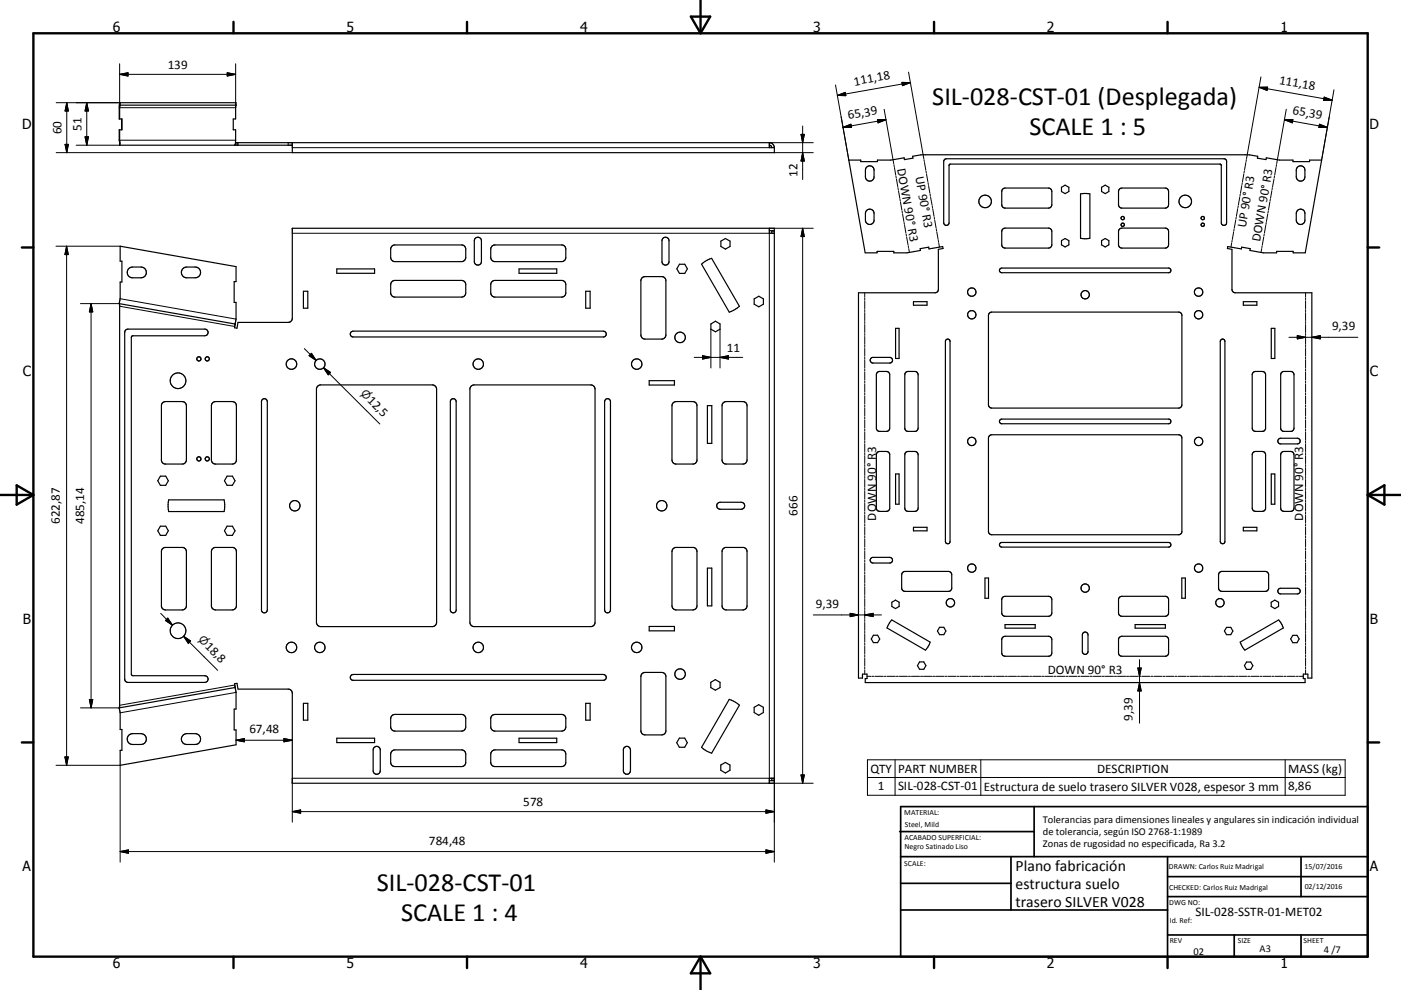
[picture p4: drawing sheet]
<svg xmlns="http://www.w3.org/2000/svg" width="420mm" height="297mm" viewBox="0 0 420 297" stroke-linecap="round" stroke-linejoin="round" font-family="sans-serif">
<g fill="none" stroke="#000" stroke-width=".36">
<path d="M35.9 38.9v3.2M36 31.5l-.1 4.2M36 30.8l-.2 .9-.1 4h.9v3.2h-.9v3.2M36 30.8h34.8v.7M36 31.5h34.8M36 30.8v.7M36.4 35.7v3.2M70.7 31.6l-.1 4.1h-.7v3.2h.7v3.7l-.2 .9M70.8 31.5l-.1 .1M35.7 42.1h.2M35.7 42.1l.2 1.5M35.9 43.6h51.7"/>
<path d="M35.9 42.1v1.2M35.9 43.5v.1M35.9 43.4v.1M70.4 43.5v.1M70.6 42.8h160.1M71.1 42.8v.8M71.4 42.8v.8M87.6 42.8v3h144.6v-1.5M230.7 42.8v1.5h1.5M230.7 43.6l.5 .2 .2 .5M230.7 42.8a1.51 1.51 0 0 1 1.5 1.5M254.5 48h3.6v.5h5v-.5h4l4-.7v.6l2.6-.4-.1-.6 3.8-.5h95.8l3.9 .5-.1 .6 2.5 .4 .1-.6 4 .7h4v.5h5v-.5h3.6l-4.9 27.9h-3.6v-.5h-5v.5h-4l-4-.8 .1-.5-2.5-.5-.1 .6-4.1-.7-.1 .6 1.4 .2v12l.5 .9 23.4 .1v115.6h-1.2v-1.2h-1.4v1.4h.6v1.2h-131.9v-1.2h.5v-1.4h-1.3v1.2h-1.2v-115.6l23.4-.1 .5-.4v-.5v-12l1.4-.2-.1-.6-4.1 .7-.1-.6-2.5 .5 .1 .5-4 .8h-4v-.5h-5v.5h-3.6z"/>
<path d="M259.9 50.1a1.29 1.29 0 0 1 1.4-.2 1.29 1.29 0 0 1 .7 1.2v1.9a1.29 1.29 0 0 1-1.2 1.3 1.29 1.29 0 0 1-1.3-1.3v-2.2zM283.2 47.9l.5-.3 83.5 .1 .3 .2 .2 .5v18.4a.8 .8 0 0 1-.7 .8 .8 .8 0 0 1-.8-.8v-17.2l-.5-.4-80.9 .1-.3 .3v17.2a.8 .8 0 0 1-.8 .8 .8 .8 0 0 1-.8-.8v-18.4zM300.6 56.8l.7-.4h13.3l.7 .8v4.4l-.3 .6-.6 .2h-13.3l-.5-.3-.3-.7v-4zM318.2 56.2l1.1-.6 1.2 .6v1.3l-1.2 .6-1.1-.6zM324 58.2h2.7v13.3l-1.1 .1-1.6-.1zM330.3 56.2l1-.6 1.1 .6v1.3l-1.1 .6-1-.6zM335.6 56.8l.8-.4h13.2l.7 .8v4.4l-.3 .6-.6 .2h-13.3l-.5-.3-.3-.7v-4zM388.9 50.3a1.3 1.3 0 0 1 1.4-.5 1.3 1.3 0 0 1 .9 1.3v1.9a1.3 1.3 0 0 1-1.3 1.3 1.3 1.3 0 0 1-1.3-1.3v-1.9zM117.5 73.8l.9-.3h20a1.21 1.21 0 0 1 1.2 1.2v2.5a1.26 1.26 0 0 1-1.2 1.3h-20a1.3 1.3 0 0 1-1.3-1.3l.1-2.7zM142.4 71.6a1.08 1.08 0 0 1 1.2-.4 1.08 1.08 0 0 1 .7 1v6.3a1.07 1.07 0 0 1-1 1 1.07 1.07 0 0 1-1.1-1v-6.3zM147.5 73.8l.9-.3h20a1.21 1.21 0 0 1 1.2 1.2v2.5a1.26 1.26 0 0 1-1.2 1.3h-20a1.3 1.3 0 0 1-1.3-1.3l.1-2.7zM198.7 71.6a1.06 1.06 0 0 1 1.2-.4 1.06 1.06 0 0 1 .7 1v6.3a1.05 1.05 0 0 1-1.1 1 1.05 1.05 0 0 1-1-1v-6.3z"/>
<path d="M203.7 79.3h1.6l.8 1.4-.8 1.3h-1.6l-.8-1.3zM210.3 79.3l1.8-1.3 1.3-.5 8.3 14.4-1.8 1.2-1.3 .6zM216.1 72.3l1.4-.7 1.4 .7v1.6l-1.4 .8-1.4-.8zM230.7 69.2h1.5v-.7h-144.6v27a1.26 1.26 0 0 1-1.2 1.2h-15l-.3 1.8-.8-.2 .2-1.1M230.7 68.5v1.5h1.5M231.4 70v-.7h.8v164.8h-.8v-.6M259.9 63.1a1.3 1.3 0 0 1 1.4-.2 1.3 1.3 0 0 1 .7 1.1v2a1.29 1.29 0 0 1-1.2 1.3 1.29 1.29 0 0 1-1.3-1.3v-2.2zM300.6 68.8l.7-.4 13.5 .1 .5 .9v4.3l-.3 .5-.6 .2h-13.3l-.5-.4-.3-.6v-4zM318.2 72.2l1.1-.6 1.2 .6v1.3l-1.2 .6-1.1-.6zM330.3 72.2l1-.6 1.1 .6v1.3l-1.1 .6-1-.6zM335.6 68.8l.8-.4 13.4 .1 .6 .9-.1 4.3-.3 .5-.6 .2h-13.3l-.5-.4-.3-.6v-4zM389.1 63.1a1.3 1.3 0 0 1 1.4-.2 1.3 1.3 0 0 1 .7 1.1v2a1.3 1.3 0 0 1-1.3 1.4 1.3 1.3 0 0 1-1.3-1.4l.1-2.2z"/>
<path d="M35.7 91.1l.1 121.1M35.7 91.1l34.8 6.1M35.8 91.1l.2-1.5v-5h.5v-6.2h-.5v-4.5l34.8 6.1v4.5h-.6v6.2h.6v5l-.3 1.5M35.8 91.1h-.1M37.7 98.9l.7-.2h23a1 1 0 0 1 1 1 1 1 0 0 1-1 1h-21.7l-.3 .5v101.2l.5 .3h21.5a1.01 1.01 0 0 1 1 1 1.01 1.01 0 0 1-1 1h-23l-.9-.5-.1-104.5zM38.7 80.5l.8-.4h2.8a1.61 1.61 0 0 1 1.6 1.6 1.61 1.61 0 0 1-1.6 1.6h-2.5a1.62 1.62 0 0 1-1.6-1 1.62 1.62 0 0 1 .5-1.8zM54.9 80.5l.8-.4h2.8a1.61 1.61 0 0 1 1.6 1.6 1.61 1.61 0 0 1-1.6 1.6h-2.5a1.62 1.62 0 0 1-1.5-1 1.62 1.62 0 0 1 .4-1.8zM91 87.4h1.3v5.1h-1.3zM101 80.7h11.3v1.3h-11.3zM105.3 99.6l.6-.3h75a.88 .88 0 0 1 .9 .9 .88 .88 0 0 1-.9 .9h-75a.88 .88 0 0 1-.8-.6 .88 .88 0 0 1 .2-.9zM117.5 84.5l.9-.4h20a1.22 1.22 0 0 1 1.2 1.3v2.5a1.26 1.26 0 0 1-1.2 1.2h-20a1.3 1.3 0 0 1-1.3-1.2l.1-2.8zM147.5 84.5l.9-.4h20a1.22 1.22 0 0 1 1.2 1.3v2.5a1.26 1.26 0 0 1-1.2 1.2h-20a1.3 1.3 0 0 1-1.3-1.2v-2.5z"/>
<path d="M155.6 80.7h11.3v1.3h-11.3zM175.6 87.4h1.3v5.1h-1.3zM192.5 83.3l.9-.3h5a1.23 1.23 0 0 1 1.2 1.2v16.3a1.26 1.26 0 0 1-1.2 1.2h-5a1.26 1.26 0 0 1-1.3-1.2v-16.3zM213.1 97.2l1.4-.8 1.4 .8v1.6l-1.4 .7-1.4-.7zM226.1 89.7l1.4-.8 1.4 .8v1.6l-1.4 .8-1.4-.8zM268.5 98.5h1v9h-1zM273.9 90.5h4v1.1h-4zM296.7 93.9l.6-.3 56.5 .1 .5 .5v.4v27.3l-1 .5-56.4-.1-.6-.9v-26.8zM299.8 80.7l.5-.3h50.1a.7 .7 0 0 1 .6 .7 .7 .7 0 0 1-.6 .7h-50.1a.68 .68 0 0 1-.6-.4 .68 .68 0 0 1 .1-.7zM372.8 90.5h4v1.1h-4zM381.1 98.5h1.1v9h-1.1zM78.6 119.9a.88 .88 0 0 1 1-.2 .88 .88 0 0 1 .5 .8v62.5a.88 .88 0 0 1-.8 .9 .88 .88 0 0 1-.9-.9v-62.5z"/>
<path d="M95.3 115.9l.8-.4h33.5a1.3 1.3 0 0 1 1.3 1.2v70a1.3 1.3 0 0 1-1.3 1.3h-33.5a1.3 1.3 0 0 1-1.2-1.3v-70zM135.3 119.9a.88 .88 0 0 1 .9-.2 .88 .88 0 0 1 .6 .8v62.5a.88 .88 0 0 1-.9 .9 .88 .88 0 0 1-.9-.9v-62.5zM141.3 115.9l.9-.4h34.9a1.3 1.3 0 0 1 1.3 1.2v70a1.3 1.3 0 0 1-1.3 1.3h-34.9a1.3 1.3 0 0 1-1.3-1.3v-70zM181.5 119.9a.88 .88 0 0 1 1-.2 .88 .88 0 0 1 .5 .8v62.5a.88 .88 0 0 1-.9 .9 .88 .88 0 0 1-.8-.9v-62.5zM194.6 114.2h7.6v1.3h-7.6zM261.1 107.5l.6-.3h5a.85 .85 0 0 1 .9 .9 .85 .85 0 0 1-.9 .8h-5a.85 .85 0 0 1-.7-.5 .85 .85 0 0 1 .1-.9zM263.1 111.6l.7-.2 2.2 .1 .4 .1 .3 .6v16.2l-.2 .7-.5 .3h-2.5l-.7-.7-.1-16.3zM271.6 111.6l.7-.2 2.2 .1 .4 .1 .3 .6 .1 16.2-.3 .7-.5 .3h-2.5l-.5-.3-.2-.4v-16.3zM283.7 101.9a.68 .68 0 0 1 .7-.1 .68 .68 0 0 1 .4 .6v60a.7 .7 0 0 1-.7 .7 .7 .7 0 0 1-.7-.7v-60zM366.1 101.9a.68 .68 0 0 1 .7-.1 .68 .68 0 0 1 .4 .6v60a.7 .7 0 0 1-.7 .7 .7 .7 0 0 1-.7-.7v-60zM375.8 111.6l.6-.2 2.3 .1 .4 .1 .3 .6v16.2l-.2 .7-.5 .3h-2.5l-.7-.7-.1-16.3zM384.2 111.8l.5-.3h2.5l.7 .7v16.2l-.2 .7-.5 .3h-2.5l-.5-.3-.2-.4v-16.3z"/>
<path d="M48.7 120.8l.9-.3h5a1.26 1.26 0 0 1 1.3 1.2v16.3a1.26 1.26 0 0 1-1.3 1.2h-5a1.21 1.21 0 0 1-1.2-1.2v-16.3zM63.8 120.8l.8-.3h5a1.22 1.22 0 0 1 1.3 1.2v16.3a1.21 1.21 0 0 1-1.3 1.2h-5a1.26 1.26 0 0 1-1.2-1.2v-16.3zM201.8 120.8l.9-.3h5a1.22 1.22 0 0 1 1.3 1.2v16.3a1.21 1.21 0 0 1-1.3 1.2h-5a1.26 1.26 0 0 1-1.2-1.2v-16.3zM212.1 121.7h1.3v11.3h-1.3zM216.8 120.8l.9-.3h5a1.22 1.22 0 0 1 1.3 1.2v16.3a1.21 1.21 0 0 1-1.3 1.2h-5a1.22 1.22 0 0 1-1.2-1.2v-16.3zM263.1 135.6l.7-.2 2.2 .1 .4 .1 .3 .6v16.2l-.2 .7-.5 .3h-2.5l-.4-.2-.3-.5-.1-16.3zM271.6 135.6l.7-.2 2.2 .1 .4 .1 .3 .6 .1 16.2-.3 .7-.5 .3h-2.5l-.4-.2-.3-.5v-16.3zM296.7 130.6l.6-.2 56.5 .1 .5 .5v.4v28.5l-1 .5-56.4-.1-.6-.9v-28zM299.8 126l.5-.3h50.1a.7 .7 0 0 1 .6 .7 .7 .7 0 0 1-.6 .7h-50.1a.69 .69 0 0 1-.6-.4 .69 .69 0 0 1 .1-.7zM375.8 135.6l.6-.2 2.3 .1 .4 .1 .3 .6v16.2l-.2 .7-.5 .3h-2.5l-.4-.2-.3-.5-.1-16.3zM383.3 131.7l.7-.2h5a.85 .85 0 0 1 .8 .8 .85 .85 0 0 1-.8 .9h-5a.86 .86 0 0 1-.8-.5 .86 .86 0 0 1 .1-1zM384.2 135.8l.5-.3 2.3-.1 .6 .2 .3 .6v16.2l-.2 .7-.5 .3h-2.5l-.5-.3-.2-.4v-16.3z"/>
<path d="M48.1 142.9h1.6l.8 1.3-.8 1.4h-1.6l-.8-1.4zM48.1 157.9h1.6l.8 1.3-.8 1.4h-1.6l-.8-1.4zM50.6 150h16.6l.2 1.4-.2 2.1h-16.6l-.2-1.4zM68.1 142.9h1.6l.8 1.3-.8 1.4h-1.6l-.8-1.4zM68.1 157.9h1.6l.8 1.3-.8 1.4h-1.6l-.8-1.4zM215.1 151.1l.8-.4h6.3a1.05 1.05 0 0 1 1.1 1 1.05 1.05 0 0 1-1.1 1.1h-6.3a1.06 1.06 0 0 1-.9-.6 1.06 1.06 0 0 1 .1-1.1zM268.5 142.2h1v9.1h-1zM273.9 158.2h4v1.1h-4zM372.8 158.2h4v1.1h-4zM381.1 142.2h1.1v9.1h-1.1zM48.7 164.6l.7-.4h5.5l.9 .8 .1 16.7a1.3 1.3 0 0 1-1.3 1.3h-5a1.26 1.26 0 0 1-1.2-1.3v-16.2zM63.8 164.6l.6-.4h5.5l.9 .8 .1 16.7a1.26 1.26 0 0 1-1.3 1.3h-5a1.3 1.3 0 0 1-1.2-1.3v-16.2z"/>
<path d="M201.8 164.6l.7-.4h5.5l.9 .8 .1 16.7a1.26 1.26 0 0 1-1.3 1.3h-5a1.3 1.3 0 0 1-1.2-1.3v-16.2zM212.1 170.4h1.3v11.4h-1.3zM216.8 164.6l.7-.4h5.5l.6 .4 .3 .4 .1 16.7a1.26 1.26 0 0 1-1.3 1.3h-5a1.26 1.26 0 0 1-1.2-1.3v-16.2zM261.1 167.5l.6-.3h5a.85 .85 0 0 1 .9 .9 .85 .85 0 0 1-.9 .8h-5a.85 .85 0 0 1-.7-.5 .85 .85 0 0 1 .1-.9zM270.7 171.7l.6-.3 13.3 .1 .7 .7v4.5l-.3 .5-.6 .2h-13.3l-.5-.4-.3-.6v-4zM295.3 173.4h1.1v6.1h-1.1zM299.8 163l.5-.3h50.1a.7 .7 0 0 1 .6 .7 .7 .7 0 0 1-.6 .7h-50.1a.69 .69 0 0 1-.6-.4 .69 .69 0 0 1 .1-.7zM300.7 179.1l.6-.2 13.5 .1 .5 .9-.1 4.4-.8 .6h-13.3l-.5-.4-.3-.6v-4zM335.7 179.1l.7-.2 13.4 .1 .6 .9-.1 4.4-.9 .6h-13.3l-.5-.4-.3-.6v-4zM354.3 173.4h1.1v6.1h-1.1zM365.7 171.7l.7-.3 13.4 .1 .6 .9-.1 4.3-.3 .5-.6 .2h-13.3l-.5-.4-.3-.6v-4zM383.3 176.7l.7-.2h5a.85 .85 0 0 1 .8 .8 .85 .85 0 0 1-.8 .9h-5a.85 .85 0 0 1-.8-.5 .85 .85 0 0 1 .1-1z"/>
<path d="M194.6 187.9h7.6v1.4h-7.6zM261.8 190.6h1.3l.7 1.1-.7 1.1h-1.3l-.6-1.1zM267.4 186l11.5 6.6-.7 1.6-.7 .9-11.6-6.7zM267.4 180.7l1.1-.7 1.1 .7v1.2l-1.1 .7-1.1-.7zM275.7 198.6h1.3l.6 1.1-.6 1.1h-1.3l-.6-1.1zM281.7 188.2h1.3l.6 1.1-.6 1.1h-1.3l-.6-1.1zM300.6 191.3l.7-.4h13.3l.7 .8v4.4l-.3 .6-.6 .2h-13.3l-.5-.4-.3-.6v-4zM301.3 187.4h9.1v1.1h-9.1zM324.7 189.9a.85 .85 0 0 1 1-.2 .85 .85 0 0 1 .5 .8v5a.85 .85 0 0 1-.9 .8 .85 .85 0 0 1-.8-.8v-5zM335.6 191.3l.8-.4h13.2l.7 .8v4.4l-.3 .6-.6 .2h-13.3l-.5-.4-.3-.6v-4zM340.3 187.4h9.1v1.1h-9.1zM367.7 188.2h1.3l.6 1.1-.6 1.1h-1.3l-.6-1.1z"/>
<path d="M371.8 192.6l11.5-6.6 1.4 2.4-11.5 6.7zM373.7 198.6h1.3l.6 1.1-.6 1.1h-1.3l-.6-1.1zM381.1 180.7l1.1-.7 1.1 .7v1.2l-1.1 .7-1.1-.7zM387.6 190.6h1.3l.6 1.1-.6 1.1h-1.3l-.6-1.1zM35.8 212.4h-.1M35.8 212.2v.1M35.8 212.3v.1M70.5 206.3l-.2-1.2 .8-.1 .3 1.7h15a1.26 1.26 0 0 1 1.2 1.3v27h144.6v-.8h-1.5M70.5 206.3l.3 1.4v5h-.6v6.3h.6v4.5l-34.8 6.1v-4.5h.5v-6.2h-.5v-5l-.3-1.5M70.5 206.3l-34.8 6.1M91 211h1.3v5.1h-1.3zM105.3 202.6l.6-.3h75a.88 .88 0 0 1 .9 .9 .88 .88 0 0 1-.9 .9h-75a.87 .87 0 0 1-.8-.5 .87 .87 0 0 1 .2-1z"/>
<path d="M117.5 214.7l.9-.4h20a1.21 1.21 0 0 1 1.2 1.3v2.5a1.26 1.26 0 0 1-1.2 1.2h-20a1.3 1.3 0 0 1-1.3-1.2l.1-2.8zM147.5 214.7l.9-.4h20a1.21 1.21 0 0 1 1.2 1.3v2.5a1.26 1.26 0 0 1-1.2 1.2h-20a1.3 1.3 0 0 1-1.3-1.2v-2.5zM175.6 211h1.3v5.1h-1.3zM192.5 202.1l.9-.4h5a1.22 1.22 0 0 1 1.2 1.3v16.2a1.23 1.23 0 0 1-1.2 1.3h-5a1.23 1.23 0 0 1-1.3-1.3v-16.2zM213.1 204.7l1.4-.8 1.4 .8v1.6l-1.4 .8-1.4-.8zM218.6 209.8l1.9 .9 1.2 .9-8.3 14.4-1.3-.6-1.8-1.2zM226.1 212.2l1.4-.8 1.3 .8v1.6l-1.3 .8-1.4-.8zM38.7 220.5l.8-.4h2.8a1.62 1.62 0 0 1 1.6 1.6 1.62 1.62 0 0 1-1.6 1.7h-2.5a1.62 1.62 0 0 1-1.6-1.1 1.62 1.62 0 0 1 .5-1.8zM54.9 220.5l.8-.4h2.8a1.62 1.62 0 0 1 1.6 1.6 1.62 1.62 0 0 1-1.6 1.7h-2.5a1.62 1.62 0 0 1-1.5-1.1 1.62 1.62 0 0 1 .4-1.8zM101 221.5h11.3v1.3h-11.3zM112.1 224.3a1.07 1.07 0 0 1 1.2-.3 1.07 1.07 0 0 1 .7 1v6.2a1.07 1.07 0 0 1-1.1 1.1 1.07 1.07 0 0 1-1-1.1v-6.2zM117.5 225.4l.9-.4h20a1.26 1.26 0 0 1 1.2 1.2v2.5a1.21 1.21 0 0 1-1.2 1.3h-20a1.26 1.26 0 0 1-1.3-1.3l.1-2.7z"/>
<path d="M147.5 225.4l.9-.4h20a1.26 1.26 0 0 1 1.2 1.2v2.5a1.21 1.21 0 0 1-1.2 1.3h-20a1.26 1.26 0 0 1-1.3-1.3v-2.5zM155.6 221.5h11.3v1.3h-11.3zM187.1 224.3a1.07 1.07 0 0 1 1.2-.3 1.07 1.07 0 0 1 .7 1v6.2a1.07 1.07 0 0 1-1 1.1 1.07 1.07 0 0 1-1.1-1.1v-6.2zM203.7 221.4h1.6l.8 1.4-.8 1.4h-1.6l-.8-1.4zM216.1 229.5l1.4-.8 1.3 .8v1.6l-1.3 .8-1.4-.8zM232.2 233.5h-1.5v1.5"/>
<circle cx="295.3" cy="60.4" r="1.88"/>
<circle cx="336.6" cy="67.4" r=".5"/>
<circle cx="336.6" cy="65.4" r=".5"/>
<circle cx="355.4" cy="60.4" r="1.88"/>
<circle cx="360.6" cy="65.4" r=".5"/>
<circle cx="360.6" cy="67.4" r=".5"/>
<circle cx="291.3" cy="87.6" r="1.26"/>
<circle cx="291.4" cy="94.4" r="1.25"/>
<circle cx="325.4" cy="88.4" r="1.24"/>
<circle cx="359.3" cy="94.4" r="1.25"/>
<circle cx="359.3" cy="87.6" r="1.26"/>
<circle cx="53.4" cy="114.2" r="2.35"/>
<circle cx="59.6" cy="107.7" r=".63"/>
<circle cx="62.1" cy="107.7" r=".63"/>
<circle cx="87.4" cy="109.2" r="1.57"/>
<circle cx="95.9" cy="109.2" r="1.56"/>
<circle cx="143.4" cy="109.2" r="1.56"/>
<circle cx="190.9" cy="109.2" r="1.56"/>
<circle cx="203.9" cy="101.2" r="1.57"/>
<circle cx="59.6" cy="137.7" r=".63"/>
<circle cx="62.1" cy="137.7" r=".62"/>
<circle cx="291.4" cy="132.4" r="1.25"/>
<circle cx="359.3" cy="132.4" r="1.25"/>
<circle cx="88.4" cy="151.7" r="1.56"/>
<circle cx="198.4" cy="151.7" r="1.56"/>
<circle cx="291.3" cy="170.4" r="1.26"/>
<circle cx="325.3" cy="176.4" r="1.26"/>
<circle cx="359.3" cy="170.4" r="1.25"/>
<circle cx="53.4" cy="189.2" r="2.35"/>
<circle cx="87.4" cy="194.2" r="1.58"/>
<circle cx="95.9" cy="194.2" r="1.56"/>
<circle cx="143.4" cy="194.2" r="1.56"/>
<circle cx="190.9" cy="194.2" r="1.56"/>
<circle cx="284.9" cy="180.8" r="1.27"/>
<circle cx="365.7" cy="180.8" r="1.26"/>
<circle cx="203.9" cy="202.2" r="1.58"/>
</g>
<g fill="none" stroke="#000" stroke-width=".3">
<path d="M35.9 19.1v13.2M70.6 19.1v13.2h-34.9M16.8 30.8h19.2M20 30.8l.5 2.5h-1zM20 30.8v15M26 30.8v12.8M26 30.8l.5 2.5h-1zM35.9 22.3h34.7M35.9 22.3l2.5-.5v1zM68.1 21.8l2.5 .5-2.5 .5zM240.6 37.8v16.1M250.5 25.5l4 22.5"/>
<path d="M251.1 28.6l2.3-.9 .2 1zM252.7 38.2l2.4-.9 .2 1zM263.1 35.9h2.5l-2.4 1zM265.1 32.8l2.8 16.3M265.6 35.9l-12.9 2.3M270.4 24.7l2.5 .1-2.3 .9zM272.4 21.6l4.6 26M272.9 24.8l-21.8 3.8M377.5 26.2l21.9 3.9M377.5 26.2l2.5-.1-.1 1zM378 23.1l-4.3 24.5M385.1 35.9l12.9 2.3"/>
<path d="M385.1 35.9h2.5l-.1 1zM385.6 32.8l-2.8 16.3M395.6 37.3l2.4 .9-2.6 .1zM397 29.1l2.4 1h-2.6zM399.9 26.9l-3.7 21.1M16.8 45.8h70.8M19.5 43.3h1l-.5 2.5zM22.8 43.6h13.1M25.5 41h1l-.5 2.6zM35.9 42.1h34.7M86.4 42.8v.8M87.6 44.3h143.1"/>
<path d="M230.7 42.8h13.1M232.2 45.8h11.6M240.2 40.3h.9l-.5 2.5zM240.6 45.8l.5 2.5h-.9zM268 49.4l.1 .6M268.1 50.2l.5 2.4M268.6 52.9l.1 .5M268.8 53.7l.4 2.3M269.2 56.3l.1 .6M269.4 57.2l.4 2.3M269.8 59.8l.1 .6M277 47.9l.1 .6"/>
<path d="M277.2 48.7l.4 2.4M277.6 51.3l.1 .6M277.8 52.2l.4 2.3M278.2 54.8l.1 .6M278.4 55.7l.4 2.3M278.8 58.3l.1 .6M279 59.1l.4 2.3M371.7 59.1l-.4 2.3M371.8 58.3l-.1 .6M372.3 55.7l-.4 2.3M372.4 54.8l-.1 .6M372.9 52.2l-.4 2.3"/>
<path d="M373.1 51.3l-.1 .6M373.5 48.7l-.4 2.4M373.7 47.9l-.1 .6M380.9 59.8l-.1 .6M381.3 57.2l-.4 2.3M381.5 56.3l-.1 .6M382 53.7l-.5 2.3M382.1 52.9l-.1 .5M382.6 50.2l-.4 2.4M382.7 49.4l-.1 .6M16.8 73.9h19.2M20 73.9v155.7"/>
<path d="M20 73.9l.5 2.5h-1zM87.6 70h143.1v163.5h-143.1v13.2M230.7 68.5h13.1M240.6 68.5v166.5M240.6 68.5l.5 2.5h-.9zM270 60.7l.4 2.3M270.4 63.3l.1 .6M270.6 64.1l.4 2.4M271 66.8l.1 .5M271.2 67.6l.4 2.3M271.7 70.2l.1 .6M271.8 71.1l.4 2.3"/>
<path d="M272.3 73.7l.1 .6M272.4 74.6l.2 1.1M279.5 61.7l.1 .6M279.6 62.6l.4 2.3M280.1 65.2l.1 .6M280.2 66.1l.4 2.3M280.7 68.7l.1 .5M280.8 69.5l.5 2.3M281.3 72.1l.1 .6M281.5 73l.2 1.1M369.2 73l-.2 1.1M369.4 72.1l-.1 .6"/>
<path d="M369.9 69.5l-.4 2.3M370 68.7l-.1 .5M370.5 66.1l-.4 2.3M370.6 65.2l-.1 .6M371.1 62.6l-.4 2.3M371.2 61.7l-.1 .6M378.3 74.6l-.2 1.1M378.4 73.7l-.1 .6M378.9 71.1l-.4 2.3M379 70.2l-.1 .6M379.5 67.6l-.4 2.3M379.6 66.8l-.1 .5"/>
<path d="M380.1 64.1l-.4 2.4M380.2 63.3l-.1 .6M380.7 60.7l-.4 2.3M24.1 91.1h11.6M27.3 91.1v121.3M27.3 91.1l.5 2.5h-1zM35.9 91.9l34.5 6M36 89.6l34.8 6.1M213.1 98.8v11.6M215.9 98.8v11.6M259.3 87.8v1.2M259.3 89.3v.6"/>
<path d="M259.3 90.2v2.4M259.3 92.9v.6M259.3 93.8v2.4M259.3 96.5v.6M259.3 97.4v2.4M391.4 87.8v1.2M391.4 89.3v.6M391.4 90.2v2.4M391.4 92.9v.6M391.4 93.8v2.4M391.4 96.5v.6M391.4 97.4v2.4"/>
<path d="M91.2 104.6l3.6 3.5M93.4 106l1.4 2.1-2.1-1.4zM97 110.3l1.8 1.8M97 110.3l2.1 1.4-.7 .8zM97 110.3l16.9 16.9M208.1 107.2h14.6M210.6 106.7l2.5 .5-2.5 .5zM215.9 107.2l2.5-.5v1zM259.3 100.1v.5M259.3 100.9v2.4M259.3 103.6v.6M259.3 104.5v2.4"/>
<path d="M259.3 107.2v.6M259.3 108.1v2.4M259.3 110.8v.6M259.3 111.7v2.4M259.3 114.4v.5M259.3 115.2v2.4M259.3 117.9v.6M259.3 118.8v2.4M386.4 101.2h20.7M388.9 100.7l2.5 .5-2.5 .5zM391.4 100.1v.5M391.4 100.9v2.4"/>
<path d="M391.4 103.6v.6M391.4 104.5v2.4M391.4 107.2v.6M391.4 108.1v2.4M391.4 110.8v.6M391.4 111.7v2.4M391.4 114.4v.5M391.4 115.2v2.4M391.4 117.9v.6M391.4 118.8v2.4M393.3 101.2l2.5-.5v1zM259.3 121.5v.6"/>
<path d="M259.3 122.4v2.4M259.3 125.1v.6M259.3 126v2.3M259.3 128.7v.5M259.3 129.5v2.4M259.3 132.2v.6M259.3 133.1v2.4M259.3 135.8v.6M259.3 136.7v2.4M259.3 139.4v.6M391.4 121.5v.6M391.4 122.4v2.4"/>
<path d="M391.4 125.1v.6M391.4 126v2.3M391.4 128.7v.5M391.4 129.5v2.4M391.4 132.2v.6M391.4 133.1v2.4M391.4 135.8v.6M391.4 136.7v2.4M391.4 139.4v.6M259.3 140.3v2.4M259.3 143v.5M259.3 143.8v2.4"/>
<path d="M259.3 146.5v.6M259.3 147.4v2.4M259.3 150.1v.6M259.3 151v2.4M259.3 153.7v.6M259.3 154.6v2.4M259.3 157.3v.5M259.3 158.1v2.4M391.4 140.3v2.4M391.4 143v.5M391.4 143.8v2.4M391.4 146.5v.6"/>
<path d="M391.4 147.4v2.4M391.4 150.1v.6M391.4 151v2.4M391.4 153.7v.6M391.4 154.6v2.4M391.4 157.3v.5M391.4 158.1v2.4M259.3 160.8v.6M259.3 161.7v2.4M259.3 164.4v.6M259.3 165.3v2.4M259.3 168v.6"/>
<path d="M259.3 168.9v2.4M259.3 171.6v.5M259.3 172.5v2.3M259.3 175.1v.6M259.3 176v2.4M259.3 178.7v.6M259.3 179.6v2.4M391.4 160.8v.6M391.4 161.7v2.4M391.4 164.4v.6M391.4 165.3v2.4M391.4 168v.6"/>
<path d="M391.4 168.9v2.4M391.4 171.6v.5M391.4 172.5v2.3M391.4 175.1v.6M391.4 176v2.4M391.4 178.7v.6M391.4 179.6v2.4M48.2 184l3.5 3.6M50.3 185.5l1.4 2.1-2.1-1.4zM55 190.9l1.8 1.8M55 190.9l2.2 1.4-.7 .7zM55 190.9l10.3 10.2"/>
<path d="M243.8 184.5h20.5M254.9 184l2.5 .5-2.5 .5zM259.3 182.3v.6M259.3 183.2v2.4M259.3 185.9v.5M259.3 186.7v2.4M259.3 189.4v.6M259.3 190.3v2.4M259.3 193v.6M259.3 193.9v2.4M259.3 196.6v.6M259.3 197.5v2.4"/>
<path d="M259.3 184.5l2.5-.5v1zM341.6 197.9v19.1M391.4 182.3v.6M391.4 183.2v2.4M391.4 185.9v.5M391.4 186.7v2.4M391.4 189.4v.6M391.4 190.3v2.4M391.4 193v.6M391.4 193.9v2.4M391.4 196.6v.6M391.4 197.5v2.4"/>
<path d="M24.1 212.4h11.6M26.8 209.9h1l-.5 2.5zM70.4 205.5l-34.5 6.1M70.8 207.7l-34.8 6.2M259.3 200.2v.5M259.3 201v1.2M259.9 202.9h1.3M261.4 202.9h.6M262.4 202.9h2.4M265.1 202.9h.6M266 202.9h2.4M268.7 202.9h.6"/>
<path d="M269.6 202.9h2.5M272.4 202.9h.5M273.3 202.9h2.4M276 202.9h.6M276.9 202.9h2.4M279.6 202.9h.6M280.5 202.9h2.5M283.3 202.9h.6M284.2 202.9h2.4M286.9 202.9h.6M287.8 202.9h2.4M290.5 202.9h.6"/>
<path d="M291.4 202.9h2.5M294.2 202.9h.6M295.1 202.9h2.4M297.8 202.9h.6M298.7 202.9h2.4M301.4 202.9h.6M302.3 202.9h2.5M305.1 202.9h.6M306 202.9h2.4M308.7 202.9h.6M309.6 202.9h2.4M312.3 202.9h.6"/>
<path d="M313.2 202.9h2.4M316 202.9h.6M316.9 202.9h2.4M319.6 202.9h.6M320.5 202.9h2.4M323.2 202.9h.6M324.1 202.9h2.4M326.9 202.9h.6M327.8 202.9h2.4M330.5 202.9h.6M331.4 202.9h2.4M334.1 202.9h.6"/>
<path d="M335 202.9h2.5M337.8 202.9h.6M338.7 202.9h2.4M341.1 200.4h1l-.5 2.5zM341.4 202.9h.6M341.6 204.8l.5 2.5h-1zM342.3 202.9h2.4M345 202.9h.6M345.9 202.9h2.5M348.7 202.9h.6M349.6 202.9h2.4M352.3 202.9h.6"/>
<path d="M353.2 202.9h2.4M355.9 202.9h.6M356.8 202.9h2.5M359.6 202.9h.6M360.5 202.9h2.4M363.2 202.9h.6M364.1 202.9h2.4M366.8 202.9h.6M367.7 202.9h2.5M370.5 202.9h.6M371.4 202.9h2.4M374.1 202.9h.6"/>
<path d="M375 202.9h2.4M377.7 202.9h.6M378.7 202.9h2.4M381.4 202.9h.6M382.3 202.9h2.4M385 202.9h.6M385.9 202.9h2.4M388.6 202.9h.6M389.5 202.9h1.2M391.4 200.2v.5M391.4 201v1.2M16.8 229.6h19.2v29.1"/>
<path d="M19.5 227.1h1l-.5 2.5zM70.8 222.1h16.8M70.8 222.1l2.5-.5v1zM85.1 221.6l2.5 .5-2.5 .5zM230.7 235h13.1M232.2 233.5v25.2M240.2 232.5h.9l-.5 2.5zM260.1 227.9h143.2v10.7h-143.2zM260.1 233.3h143.2M268.4 227.9v10.7M294.1 227.9v10.7M385.3 227.9v10.7"/>
<path d="M36 255.5h196.2M36 255.5l2.5-.5v1zM87.6 243.5h144.6M87.6 243.5l2.5-.5v1zM229.6 243l2.6 .5-2.6 .5zM229.6 255l2.6 .5-2.6 .5z"/>
</g>
<g fill="none" stroke="#000" stroke-width=".71">
<path d="M10 10h400v277h-400zM70 6.6v3.4M140 6.6v3.4M207.1 5h5.8l-2.9 5zM210 0v10M280 6.6v3.4M350 6.6v3.4M6.6 74.2h3.4M410 74.2h3.5M0 148.5h10M5 145.6l5 2.9-5 2.9zM410 148.5h10.1"/>
<path d="M410 148.5l5.1-2.9v5.8zM6.6 222.7h3.4M410 222.7h3.5M70 287v3.4M140 287v3.4M210 287v10M210 287l2.9 5h-5.8zM280 287v3.4M350 287v3.4"/>
</g>
<g fill="none" stroke="#000" stroke-width=".51">
<path d="M269.7 249.5h40.3M270 242h140v45h-140zM270 257h140M303.1 257v16M310 242v15M350 257v30M390.1 257v12M270 265h33.1M270 273h80M350 269h60M350 263h60M350 280.5h60"/>
<path d="M370 280.5v6.5M390.1 280.5v6.5"/>
</g>
<g fill="#000" stroke="#000" stroke-width=".3">
<path d="M20 30.8l.5 2.5h-1zM26 30.8l.5 2.5h-1zM35.9 22.3l2.5-.5v1zM68.1 21.8l2.5 .5-2.5 .5zM251.1 28.6l2.3-.9 .2 1zM252.7 38.2l2.4-.9 .2 1zM263.1 35.9h2.5l-2.4 1zM270.4 24.7l2.5 .1-2.3 .9zM377.5 26.2l2.5-.1-.1 1zM385.1 35.9h2.5l-.1 1zM395.6 37.3l2.4 .9-2.6 .1zM397 29.1l2.4 1h-2.6z"/>
<path d="M19.5 43.3h1l-.5 2.5zM25.5 41h1l-.5 2.6zM240.2 40.3h.9l-.5 2.5zM240.6 45.8l.5 2.5h-.9zM20 73.9l.5 2.5h-1zM240.6 68.5l.5 2.5h-.9zM27.3 91.1l.5 2.5h-1zM93.4 106l1.4 2.1-2.1-1.4zM97 110.3l2.1 1.4-.7 .8zM210.6 106.7l2.5 .5-2.5 .5zM215.9 107.2l2.5-.5v1zM388.9 100.7l2.5 .5-2.5 .5z"/>
<path d="M393.3 101.2l2.5-.5v1zM50.3 185.5l1.4 2.1-2.1-1.4zM55 190.9l2.2 1.4-.7 .7zM254.9 184l2.5 .5-2.5 .5zM259.3 184.5l2.5-.5v1zM26.8 209.9h1l-.5 2.5zM341.1 200.4h1l-.5 2.5zM341.6 204.8l.5 2.5h-1zM19.5 227.1h1l-.5 2.5zM70.8 222.1l2.5-.5v1zM85.1 221.6l2.5 .5-2.5 .5zM240.2 232.5h.9l-.5 2.5z"/>
<path d="M36 255.5l2.5-.5v1zM87.6 243.5l2.5-.5v1zM229.6 243l2.6 .5-2.6 .5zM229.6 255l2.6 .5-2.6 .5z"/>
</g>
<g font-size="7.9">
<text x="279.5" y="31.4">SIL-028-CST-01 (Desplegada)</text>
<text x="308.6" y="40.4">SCALE 1 : 5</text>
<text x="112.9" y="267.2">SIL-028-CST-01</text>
<text x="120.2" y="276.2">SCALE 1 : 4</text>
</g>
<g font-size="4.7">
<text x="304.5" y="261.2">Plano fabricación</text>
<text x="304.5" y="266.6">estructura suelo</text>
<text x="304.5" y="272">trasero SILVER V028</text>
</g>
<g font-size="4.2">
<text x="33.9" y="9.6">6</text>
<text x="103.9" y="9.6">5</text>
<text x="173.9" y="9.6">4</text>
<text x="243.8" y="9.6">3</text>
<text x="313.9" y="9.6">2</text>
<text x="383.9" y="9.6">1</text>
<text x="6.7" y="38.7">D</text>
<text x="410.5" y="38.7">D</text>
<text x="6.9" y="112.9">C</text>
<text x="410.7" y="112.9">C</text>
<text x="6.9" y="187.1">B</text>
<text x="410.7" y="187.1">B</text>
<text x="6.8" y="261.4">A</text>
<text x="410.7" y="261.4">A</text>
<text x="33.9" y="290.4">6</text>
<text x="103.9" y="290.4">5</text>
<text x="173.9" y="290.4">4</text>
<text x="243.8" y="290.4">3</text>
<text x="313.9" y="290.4">2</text>
<text x="383.9" y="290.4">1</text>
</g>
<g font-size="3.9">
<text x="50.3" y="20.7">139</text>
<text x="256.2" y="25.7" transform="rotate(-10 256.2 25.7)">111,18</text>
<text x="383.4" y="25.1" transform="rotate(10 383.4 25.1)">111,18</text>
<text x="254.4" y="35.8" transform="rotate(-10 254.4 35.8)">65,39</text>
<text x="387.4" y="34.2" transform="rotate(10 387.4 34.2)">65,39</text>
<text x="18.5" y="40.3" transform="rotate(-90 18.5 40.3)">60</text>
<text x="24.5" y="39.2" transform="rotate(-90 24.5 39.2)">51</text>
<text x="239.1" y="53.1" transform="rotate(-90 239.1 53.1)">12</text>
<text x="269" y="50.7" transform="rotate(80 269 50.7)">DOWN 90° R3</text>
<text x="274.5" y="53.1" transform="rotate(80 274.5 53.1)">UP 90° R3</text>
<text x="373.5" y="68.5" transform="rotate(-80 373.5 68.5)">UP 90° R3</text>
<text x="377.8" y="72.7" transform="rotate(-80 377.8 72.7)">DOWN 90° R3</text>
<text x="399.4" y="99.1">9,39</text>
<text x="217.9" y="105.7">11</text>
<text x="110" y="120.2" transform="rotate(45 110 120.2)">12,5</text>
<text x="239.1" y="154.7" transform="rotate(-90 239.1 154.7)">666</text>
<text x="17.9" y="157.2" transform="rotate(-90 17.9 157.2)">622,87</text>
<text x="25.2" y="157.2" transform="rotate(-90 25.2 157.2)">485,14</text>
<text x="262.6" y="156.2" transform="rotate(-90 262.6 156.2)">DOWN 90° R3</text>
<text x="390.7" y="156.2" transform="rotate(-90 390.7 156.2)">DOWN 90° R3</text>
<text x="244.6" y="182.4">9,39</text>
<text x="61.3" y="194.1" transform="rotate(45 61.3 194.1)">18,8</text>
<text x="314.2" y="202.1">DOWN 90° R3</text>
<text x="74.8" y="220">67,48</text>
<text x="339.5" y="216.2" transform="rotate(-90 339.5 216.2)">9,39</text>
<text x="260.9" y="231.9">QTY</text>
<text x="269.2" y="231.8">PART NUMBER</text>
<text x="328.9" y="231.9">DESCRIPTION</text>
<text x="386.2" y="232">MASS (kg)</text>
<text x="263.2" y="237.2">1</text>
<text x="269.2" y="237.2">SIL-028-CST-01</text>
<text x="295" y="237.2">Estructura de suelo trasero SILVER V028, espesor 3 mm</text>
<text x="386.2" y="237.2">8,86</text>
<text x="156.9" y="241.9">578</text>
<text x="128.6" y="253.4">784,48</text>
<text x="358.4" y="274.9">SIL-028-SSTR-01-MET02</text>
</g>
<g font-size="3.3">
<text x="107.9" y="118.3" transform="rotate(45 107.9 118.3)">⌀</text>
<text x="59.4" y="192.1" transform="rotate(45 59.4 192.1)">⌀</text>
</g>
<g font-size="3.1">
<text x="312.7" y="246.8">Tolerancias para dimensiones lineales y angulares sin indicación individual</text>
<text x="312.7" y="250.4">de tolerancia, según ISO 2768-1:1989</text>
<text x="312.7" y="254">Zonas de rugosidad no especificada, Ra 3.2</text>
<text x="357.8" y="286.5">02</text>
<text x="377.6" y="285.6">A3</text>
<text x="396.9" y="285.9">4 /7</text>
</g>
<g font-size="2.4">
<text x="271.1" y="244.4">MATERIAL:</text>
<text x="271.2" y="252">ACABADO SUPERFICIAL:</text>
<text x="271.3" y="248">Steel, Mild</text>
<text x="271.2" y="254.7">Negro Satinado Liso</text>
<text x="271.1" y="259.7">SCALE:</text>
<text x="350.4" y="260.8">DRAWN: Carlos Ruiz Madrigal</text>
<text x="391.1" y="260.6">15/07/2016</text>
<text x="350.5" y="266.9">CHECKED: Carlos Ruiz Madrigal</text>
<text x="391.2" y="266.7">02/12/2016</text>
<text x="350.5" y="271.4">DWG NO:</text>
<text x="350.7" y="276.9">Id. Ref:</text>
<text x="350.7" y="282.8">REV</text>
<text x="371.1" y="282.9">SIZE</text>
<text x="390.8" y="283">SHEET</text>
</g>
</svg>
